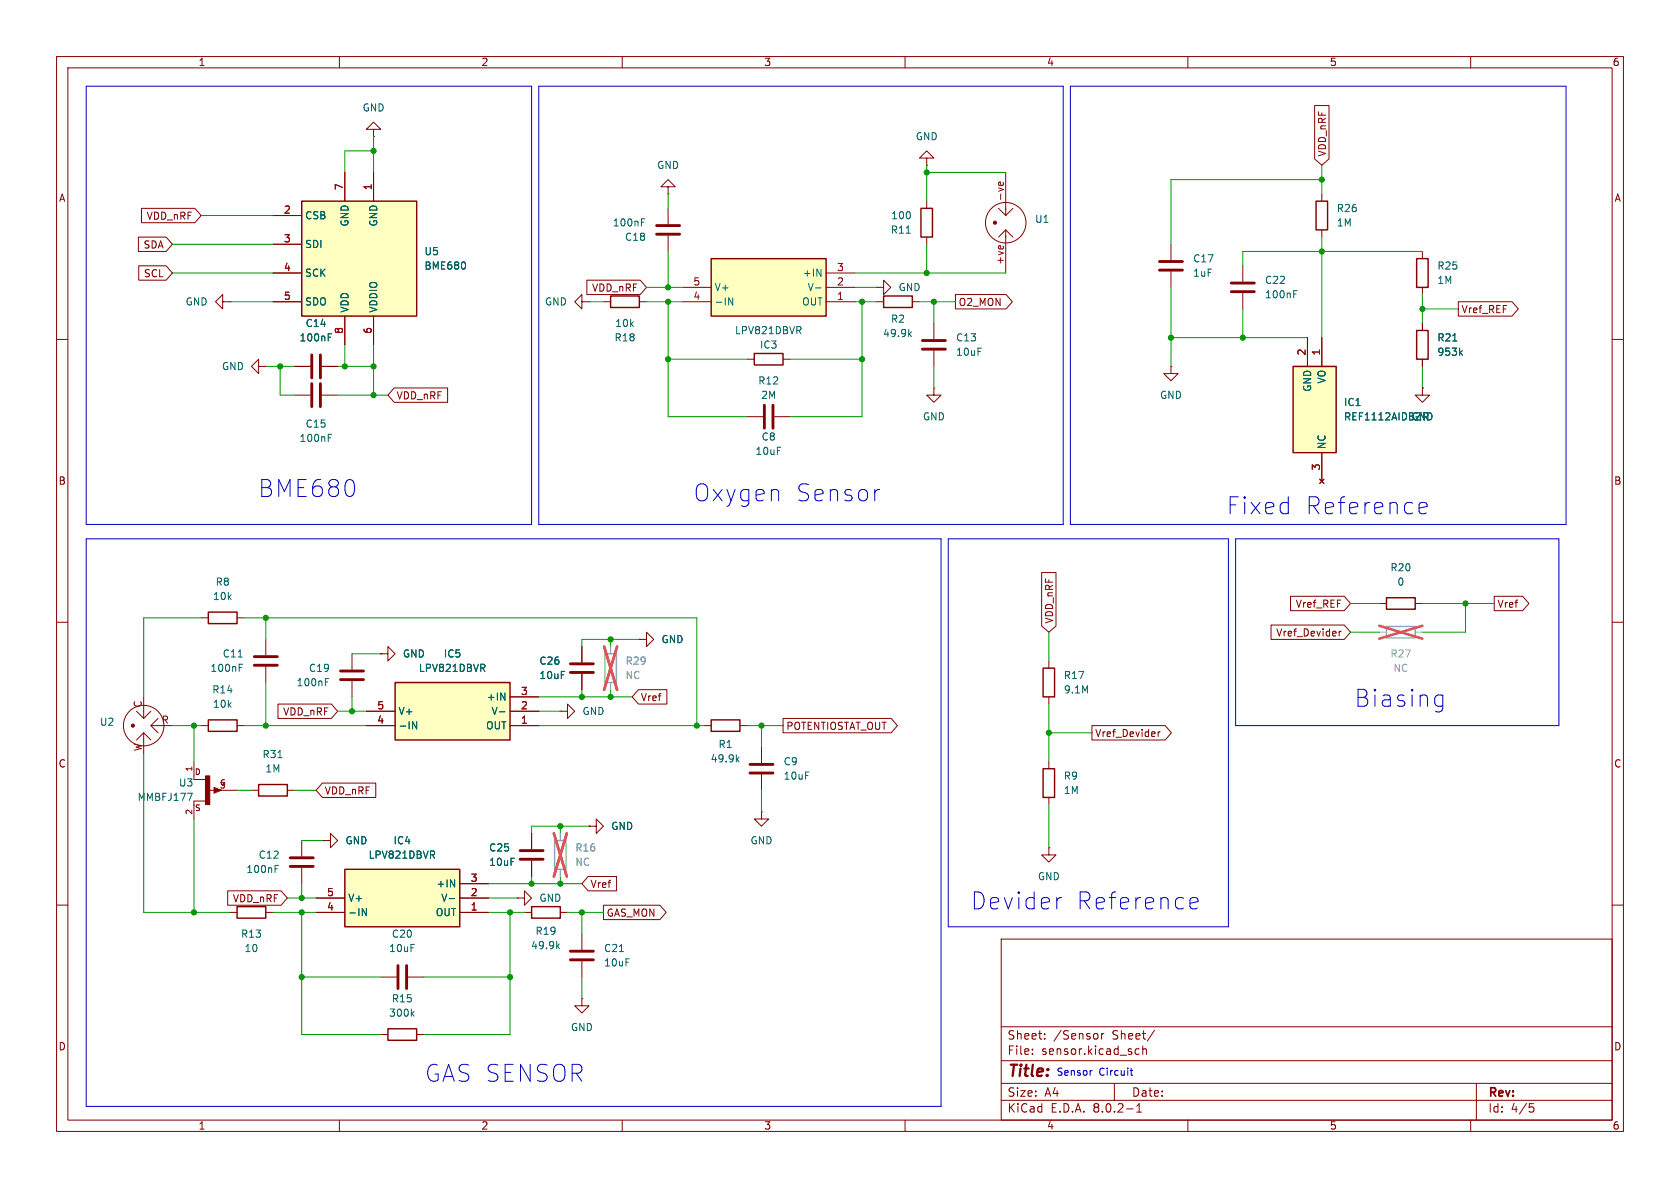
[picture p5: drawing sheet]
<svg xmlns="http://www.w3.org/2000/svg" width="297mm" height="210mm" viewBox="0 0 297 210" stroke-linecap="round" stroke-linejoin="round" font-family="sans-serif">
<g fill="none" stroke="#840000" stroke-width=".18">
<path d="M10 10h277v190h-277zM12 12h273v186h-273zM60 10v2M110 10v2M160 10v2M210 10v2M260 10v2M10 60h2M285 60h2M207 64.8v1.2h1.3l-1.3 1.3-1.3-1.3h1.3M207 64.8h.1M251.5 68.6v1.3h1.2l-1.2 1.2-1.3-1.2h1.3"/>
<path d="M251.5 68.6h.1M10 110h2M285 110h2M10 160h2M285 160h2M177 166h108v32h-108zM60 198v2M110 198v2M160 198v2M177 194.5h108M177 191.5h108M177 187.5h108"/>
<path d="M177 181.5h108M182.5 186.3v.1M182.5 185.5v.1M184.7 183.6v.1M184.7 182.8v.1M194.7 182.7v1M195.2 182.7l-.3 .1-.2 .2M197 191.5v3M199.2 196h1.1M200.8 186.3h.6M200.8 185.5h.6M201 196.6h.8"/>
<path d="M201 195.5l.4-.4v1.5M202 185.5l.2-.1 .4 .1 .1 .9M202 184.9v1.5M204.1 182.1l-1.3 2M210 198v2M260 198v2M261 191.5v6.5M270.4 195.1h.7M270.5 195.7h.4l.3 .3-.2 .5-.5 .1"/>
</g>
<path d="M228.6 64.8h7.6v15.2h-7.6z" fill="#ffffc2"/>
<path d="M107.9 52.3h5.1v2.1h-5.1zM156.2 52.3h5.1v2.1h-5.1zM228.6 64.8h7.6v15.2h-7.6zM245.1 105.7h5.1v2h-5.1z" fill="none" stroke="#840000" stroke-width=".25"/>
<g fill="none" stroke="#840000" stroke-width=".18">
<path d="M118.1 33h1.3l-1.3-1.2-1.3 1.2h1.3v1.3M118.1 34.3h.1M118.1 36.8v2.8M102.9 53.3v-1.2l-1.3 1.2 1.3 1.3v-1.3h1.2M104.1 53.3h.1M106.7 53.3h1.2M113 53.3h1.3M118.1 41.7v2.8M154.9 50.8h1.3v-1.3l1.3 1.3-1.3 1.3v-1.3M154.9 50.8h.1M154.9 53.3h1.3M161.3 53.3h1.3"/>
<path d="M231.1 59.7v5.1M233.7 59.7v5.1M233.3 84.7l.8 .8M233.7 80v5.1M234.1 84.7l-.8 .8M102.9 114.3v2.8M102.9 119.1v2.8M113 113h1.3v-1.2l1.3 1.2-1.3 1.3v-1.3M113 113h.1M243.8 106.7h1.3M250.2 106.7h1.3M99.1 125.7h1.2v-1.2l1.3 1.2-1.3 1.3v-1.3"/>
<path d="M99.1 125.7h.1"/>
</g>
<path d="M106.9 115.6h2.1v5.1h-2.1zM245.1 110.7h5.1v2.1h-5.1z" fill="none" stroke="#a1a1a1" stroke-width=".25"/>
<path d="M107.9 114.3v1.3M243.8 111.8h1.3M250.2 111.8h1.3M107.9 120.7v1.2" fill="none" stroke="#a1a1a1" stroke-width=".18"/>
<path d="M106.8 114.3l2.3 7.6M109.1 114.3l-2.3 7.6M243.8 110.6l7.7 2.3M251.5 110.6l-7.7 2.3" fill="none" stroke="#e65255" stroke-width=".46"/>
<path d="M116.1 39.9h4M116.1 41.4h4M100.8 117.3h4.1M100.8 118.9h4.1" fill="none" stroke="#840000" stroke-width=".51"/>
<path d="M113.4 39.3h.4M113.4 38.7h.6M160.8 59l.3 .5M161.1 58.7l-.4 .4" fill="none" stroke="#006464" stroke-width=".18"/>
<path d="M125.7 45.7h20.3v10.2h-20.3z" fill="#ffffc2"/>
<path d="M162.8 36.8h2v5.1h-2zM125.7 45.7h20.3v10.2h-20.3z" fill="none" stroke="#840000" stroke-width=".25"/>
<path d="M163.8 27.9h1.3l-1.3-1.2-1.2 1.2h1.2v1.3M163.8 29.2h.1M163.8 35.6v1.2M120.6 53.3h5.1M120.6 50.8h5.1M146 53.3h5.1M146 50.8h5.1M146 48.3h5.1M163.8 41.9v1.3M52.1 64.8h2.8M56.9 64.8h2.8" fill="none" stroke="#840000" stroke-width=".18"/>
<path d="M58 59.6h.5M58 59h.6M128.8 52.6l.7 1.3v-1.3M141.2 58.4l.4 .6M141.5 57.9v.4M144.2 50.9h.9M144.4 47.6l.7 1.2v-1.2M160.2 41.2h.7" fill="none" stroke="#006464" stroke-width=".18"/>
<path d="M55.1 62.7v4.1M56.6 62.7v4.1" fill="none" stroke="#840000" stroke-width=".51"/>
<path d="M53.3 35.6h20.4v20.3h-20.4z" fill="#ffffc2"/>
<path d="M53.3 35.6h20.4v20.3h-20.4z" fill="none" stroke="#840000" stroke-width=".25"/>
<g fill="none" stroke="#840000" stroke-width=".18">
<path d="M48.3 38.1h5M61 30.5v5.1M66 30.5v5.1M176.5 36.8l1.3 1.3M177.8 30.5v7.6M179.1 36.8l-1.3 1.3M48.3 43.2h5M48.3 48.3h5M48.3 53.3h5M61 55.9v5.1M66 55.9v5.1M165.1 57.2v2.7"/>
<path d="M177.8 40.6v7.7M177.8 40.6l1.3 1.3M177.8 40.6l-1.3 1.3M165.1 68.6v1.3h1.3l-1.3 1.2-1.3-1.2h1.3M165.1 68.6h.1M165.1 62v2.8M67.3 115.6h1.3v-1.3l1.2 1.3-1.2 1.2v-1.2M67.3 115.6h.1"/>
<circle cx="175.8" cy="39.4" r=".13"/>
<circle cx="175.9" cy="39.4" r=".13"/>
<circle cx="175.9" cy="39.4" r=".28"/>
<circle cx="177.8" cy="39.4" r="3.6"/>
</g>
<path d="M82.2 46.5v.8" fill="none" stroke="#006464" stroke-width=".18"/>
<path d="M163.1 60.2h4M163.1 61.7h4" fill="none" stroke="#840000" stroke-width=".51"/>
<path d="M176.6 32.7l-.1-.3 .3-.2 .2 .6M177.3 32.2v.5M176.6 43.5l.2-.1 .2 .6" fill="none" stroke="#a90000" stroke-width=".18"/>
<path d="M69.8 120.7h20.4v10.1h-20.4z" fill="#ffffc2"/>
<g fill="none" stroke="#840000" stroke-width=".25">
<path d="M232.7 35.6h2v5h-2zM250.4 58.4h2.1v5.1h-2.1zM250.4 45.7h2.1v5.1h-2.1zM133.3 62.5h5.1v2h-5.1zM36.8 108.2h5.1v2h-5.1zM184.4 118.1h2v5.1h-2zM36.8 127.3h5.1v2h-5.1zM45.7 138.7h5.1v2h-5.1zM69.8 120.7h20.4v10.1h-20.4zM125.7 127.3h5.1v2h-5.1zM184.4 135.9h2v5.1h-2zM41.9 160.3h5.1v2h-5.1z"/>
<path d="M94 160.3h5.1v2h-5.1zM68.6 181.9h5.1v2h-5.1z"/>
</g>
<g fill="none" stroke="#840000" stroke-width=".18">
<path d="M66 22.9h1.3l-1.3-1.3-1.2 1.3h1.2v1.2M66 24.1h.1M233.7 34.3v1.3M39.4 53.3v-1.2l-1.3 1.2 1.3 1.3v-1.3h1.2M40.6 53.3h.1M207 43.2v2.8M207 48v2.8M219.7 47v2.8M219.7 51.8v2.8M233.7 40.6v1.3M251.5 44.5v1.2M251.5 50.8v1.3"/>
<path d="M251.5 57.2v1.2M45.7 64.8v-1.3l-1.3 1.3 1.3 1.2v-1.2h1.3M47 64.8h.1M52.1 69.9h2.8M56.9 69.9h2.8M132.1 63.5h1.2M132.1 73.7h2.8M136.9 73.7h2.8M138.4 63.5h1.3M251.5 63.5v1.3M35.6 109.2h1.2M41.9 109.2h1.3"/>
<path d="M47 113v2.8M47 117.9v2.8M62.2 115.6v2.8M185.4 116.8v1.3M24.1 125.7l1.3 1.3M25.4 123.2v3.8M25.4 129.5v1.3M25.4 129.5l1.3 1.3M25.4 129.5l-1.3 1.3M26.7 128.3h3.8M26.7 125.7l-1.3 1.3M27.9 127l-1.2 1.3 1.2 1.2"/>
<path d="M34.3 134.6v3.2h2M35.6 128.3h1.2M36.8 139.7h5.1M37.8 139.2l1.3 .5-1.3 .5zM41.9 128.3h1.3M44.4 139.7h1.3M50.8 139.7h1.3M62.2 120.4v2.8M64.8 128.3h5M64.8 125.7h5M90.2 128.3h5M90.2 125.7h5"/>
<path d="M90.2 123.2h5M124.5 128.3h1.2M130.8 128.3h1.3M134.6 132.1v2.8M134.6 136.9v2.8M185.4 123.2v1.3M185.4 134.6v1.3M36.3 141.6h-2v3.2M53.3 148.6v2.8M53.3 153.4v2.8M91.4 158.8h1.3v-1.3l1.3 1.3-1.3 1.2v-1.2M91.4 158.8h.1"/>
<path d="M94 147.3v2.8M94 152.1v2.8M104.1 146.1h1.3v-1.3l1.3 1.3-1.3 1.2v-1.2M104.1 146.1h.1M185.4 149.9v1.2h1.3l-1.3 1.3-1.3-1.3h1.3M185.4 149.9h.1M185.4 141v1.2M40.6 161.3h1.3M47 161.3h1.3M67.3 172.7h2.8M72.1 172.7h2.8M92.7 161.3h1.3"/>
<path d="M99.1 161.3h1.2M102.9 176.5v1.3h1.2l-1.2 1.3-1.3-1.3h1.3M102.9 176.5h.1M102.9 165.1v2.8M102.9 169.9v2.8M67.3 182.9h1.3M73.7 182.9h1.2"/>
<circle cx="23.4" cy="128.3" r=".13"/>
<circle cx="23.5" cy="128.3" r=".13"/>
<circle cx="23.5" cy="128.3" r=".28"/>
<circle cx="25.4" cy="128.3" r="3.6"/>
</g>
<g fill="none" stroke="#006464" stroke-width=".18">
<path d="M228.7 52h.4M228.7 51.4h.6M58 77.4h.5M58 76.8h.6M256.8 60.3h.8M258.2 62.3l.3 .5M258.5 62l-.5 .4M42.1 116.1h.7M42.3 118h.4M42.3 117.4h.6M57.5 120h.6M85.3 118.1l.4 .6"/>
<path d="M85.7 117.5v.5M49.1 133.9h.8M57.5 120.6h.4M72.9 127.6l.8 1.2v-1.2M88.3 125.8h1M88.5 122.5l.8 1.3v-1.3M130.3 134.2l.4 .5M130.7 133.8l-.5 .5M33.2 140.2h.8l-.5 1.3M48.6 153.6h.5M48.6 153h.6M72.8 179.2l.4 .4"/>
<path d="M73.2 178.8l-.5 .5M98.5 167.2l.4 .5M98.9 166.9l-.5 .4M109.5 168.2h.7"/>
</g>
<g fill="none" stroke="#840000" stroke-width=".51">
<path d="M205 46.2h4M205 47.8h4M217.7 50h4M217.7 51.6h4M55.1 67.8v4.1M56.6 67.8v4.1M135.1 71.6v4.1M136.7 71.6v4.1M45 117.6h4M45 116.1h4M60.2 118.6h4.1M60.2 120.1h4.1"/>
<path d="M132.6 135.1h4.1M132.6 136.7h4.1M51.3 153.2h4.1M51.3 151.6h4.1M91.9 150.4h4.1M91.9 151.9h4.1M70.4 170.7v4.1M71.9 170.7v4.1M100.8 168.1h4.1M100.8 169.7h4.1"/>
</g>
<path d="M36.3 137.2h.8v5h-.8z" fill="#840000" stroke="#840000" stroke-width=".18"/>
<path d="M38.6 139.7l-.6 .3v-.6l.7 .3" fill="none" stroke="#840000" stroke-width=".3"/>
<path d="M98 148.6h2.1v5.1h-2.1z" fill="none" stroke="#a1a1a1" stroke-width=".25"/>
<path d="M99.1 147.3v1.3M99.1 153.7v1.2" fill="none" stroke="#a1a1a1" stroke-width=".18"/>
<path d="M97.9 147.3l2.3 7.6M100.2 147.3l-2.3 7.6" fill="none" stroke="#e65255" stroke-width=".46"/>
<path d="M61 153.7h20.3v10.1h-20.3z" fill="#ffffc2"/>
<path d="M61 153.7h20.3v10.1h-20.3z" fill="none" stroke="#840000" stroke-width=".25"/>
<g fill="none" stroke="#840000" stroke-width=".18">
<path d="M232.4 18.7h2.6v9.4l-1.3 1.1-1.3-1.1zM25 36.8h9.4l1.2 1.3-1.2 1.3h-9.4zM48.3 38.1h5M61 30.5v5.1M66 30.5v5.1M24.5 41.9h4.9l1.1 1.3-1.1 1.3h-4.9zM24.5 47h4.9l1.1 1.3-1.1 1.2h-4.9zM48.3 43.2h5M48.3 48.3h5M48.3 53.3h5M61 55.9v5.1M66 55.9v5.1"/>
<path d="M103.8 49.5h9.4l1.1 1.3-1.1 1.3h-9.4zM168.9 52.1h9l1.1 1.2-1.1 1.3h-9zM231.1 59.7v5.1M233.7 59.7v5.1M251.5 57.2v1.2M257.8 53.3h9.5l1.1 1.3-1.1 1.3h-9.5zM52.1 64.8h2.8M56.9 64.8h2.8M69.7 68.6h9.4v2.5h-9.4l-1.1-1.2zM251.5 68.6h.1M251.5 63.5v1.3M233.3 84.7l.8 .8"/>
<path d="M233.7 80v5.1M234.1 84.7l-.8 .8M67.3 115.6h.1M102.9 114.3v2.8M102.9 119.1v2.8M113 113h.1M184.1 101.2h2.6v9.4l-1.3 1.2-1.3-1.2zM224.7 110.5h12.9l1.2 1.3-1.2 1.2h-12.9zM228.2 105.4h9.4l1.2 1.3-1.2 1.3h-9.4zM236.7 111.6v.8M237.1 111.6l-.4 .2M264.2 105.4h5l1.1 1.3-1.1 1.3h-5z"/>
<path d="M49.1 124.5h9.5l1.1 1.2-1.1 1.3h-9.5zM57 138.4h9.4v2.6h-9.4l-1.1-1.3zM64.8 128.3h5M64.8 125.7h5M90.2 128.3h5M90.2 125.7h5M90.2 123.2h5M112.9 121.9h5v2.6h-5l-1.1-1.3zM138.4 127h19.1l1.2 1.3-1.2 1.2h-19.1zM193 128.3h13l1.1 1.2-1.1 1.3h-13zM204.7 129.4v.8M205.1 129.4l-.4 .2"/>
<path d="M40.3 157.5h9.4l1.1 1.3-1.1 1.2h-9.4zM55.9 158.8h5.1M57.1 148.6h1.3v-1.3l1.3 1.3-1.3 1.3v-1.3M57.1 148.6h.1M81.3 158.8h5.1M81.3 156.2h5.1M94 147.3v2.8M94 152.1v2.8M104 154.9h5v2.6h-5l-1.1-1.3zM104.1 146.1h.1M134.6 143.5v1.3h1.3l-1.3 1.3-1.3-1.3h1.3M134.6 143.5h.1"/>
<path d="M55.9 161.3h5.1M81.3 161.3h5.1M106.7 160h10l1.1 1.3-1.1 1.3h-10z"/>
</g>
<g fill="none" stroke="#006464" stroke-width=".18">
<path d="M58 59.6h.5M58 59h.6M82.2 46.5v.8M256.8 60.3h.8M258.2 62.3l.3 .5M258.5 62l-.5 .4M85.3 118.1l.4 .6M85.7 117.5v.5M72.9 127.6l.8 1.2v-1.2M88.3 125.8h1M88.5 122.5l.8 1.3v-1.3M76.4 151.1l.4 .6"/>
<path d="M76.8 150.6v.4M79.4 158.8h1M79.6 155.5l.8 1.3v-1.3M64 160.6l.8 1.3v-1.3"/>
</g>
<g fill="none" stroke="#0000c2" stroke-width=".18">
<path d="M15.2 15.2h78.8v77.5h-78.8zM95.2 15.2h92.8v77.5h-92.8zM189.2 15.2h87.7v77.5h-87.7zM15.2 95.3h151.2v100.3h-151.2zM155.5 86.5l-.6 .2M167.6 95.3h49.6v68.5h-49.6zM218.4 95.3h57.2v33h-57.2zM251 90.7l.3 .1h.6l.3-.1M251 89l.3-.2h.6l.3 .2 .1 .5-1.4 .3M253.9 124.7l.3 .2h.6l.3-.2M253.9 123l.3-.1h.6l.3 .1M255.1 122.9v2.4a.81 .81 0 0 1-1 .6"/>
<path d="M187.7 158.7l-.6 .1M210.5 158.8l.3-.1h.6l.3 .1 .1 .6-1.4 .3M210.5 160.5l.3 .2h.6l.3-.2M193.1 189.2l-.3 .1M199.8 189.2h.5M200 188.8v1.1l.3 .2"/>
</g>
<g fill="none" stroke="#009600" stroke-width=".18">
<path d="M35.6 38.1h12.7M66 24.1v6.4M66 26.7h-5v3.8M118.1 34.3v2.5M163.8 29.2v6.4M163.8 30.5h14M233.7 29.2v5.1M233.7 31.8h-26.7v11.4M30.5 48.3h17.8M30.5 43.2h17.8M40.6 53.3h7.7M104.1 53.3h2.6"/>
<path d="M114.3 53.3h6.3M114.3 50.8h6.3M118.1 44.5v6.3M118.1 53.3v20.4h14M151.1 53.3h3.8M151.1 50.8h3.8M151.1 48.3h26.7M152.4 53.3v20.4h-12.7M162.6 53.3h6.3M163.8 43.2v5.1M165.1 53.3v3.9M207 59.7h24.1"/>
<path d="M207 50.8v14M219.7 54.6v5.1M233.7 41.9v17.8M251.5 52.1v5.1M251.5 44.5h-31.8v2.5M251.5 54.6h6.3M47 64.8h5.1M49.5 64.8v5.1h2.6M59.7 69.9h8.9M59.7 64.8h6.3M61 61v3.8M66 61v8.9"/>
<path d="M118.1 63.5h14M139.7 63.5h12.7M165.1 64.8v3.8M251.5 64.8v3.8M35.6 109.2h-10.2v14M43.2 109.2h80v19.1M47 109.2v3.8M62.2 115.6h5.1M107.9 113v1.3M113 113h-10.1v1.3M185.4 111.8v5M238.8 111.8h5"/>
<path d="M238.8 106.7h5M251.5 106.7h12.7M259.1 106.7v5.1h-7.6M25.4 133.4v27.9h15.2M30.5 128.3h5.1M34.3 128.3v6.3M41.9 139.7h2.5M43.2 128.3h21.6M47 120.7v7.6M52.1 139.7h3.8M59.7 125.7h5.1M62.2 123.2v2.5"/>
<path d="M95.2 123.2h16.6M95.2 128.3h29.3M95.2 125.7h3.9M102.9 121.9v1.3M107.9 121.9v1.3M132.1 128.3h6.3M134.6 128.3v3.8M134.6 139.7v3.8M185.4 124.5v10.1M185.4 129.5h7.6M34.3 144.8v16.5M50.8 158.8h5.1"/>
<path d="M53.3 156.2v2.6M53.3 148.6h3.8M86.4 156.2h16.5M86.4 158.8h5M94 154.9v1.3M99.1 146.1v1.2M99.1 154.9v1.3M104.1 146.1h-10.1v1.2M185.4 142.2v7.7M48.3 161.3h7.6M53.3 161.3v21.6h14M53.3 172.7h14"/>
<path d="M74.9 172.7h15.3M86.4 161.3h6.3M90.2 161.3v21.6h-15.3M100.3 161.3h6.4M102.9 161.3v3.8M102.9 172.7v3.8"/>
</g>
<path d="M107.9 114.3v1.3M107.9 120.7v1.2M99.1 147.3v1.3M99.1 153.7v1.2" fill="none" stroke="#a1a1a1" stroke-width=".18"/>
<path d="M106.8 114.3l2.3 7.6M109.1 114.3l-2.3 7.6M97.9 147.3l2.3 7.6M100.2 147.3l-2.3 7.6" fill="none" stroke="#e65255" stroke-width=".46"/>
<g fill="#009600" stroke="#009600" stroke-width=".18">
<circle cx="66" cy="69.9" r=".46"/>
<circle cx="118.1" cy="63.5" r=".46"/>
<circle cx="99.1" cy="146.1" r=".46"/>
<circle cx="61" cy="64.8" r=".46"/>
<circle cx="34.3" cy="128.3" r=".46"/>
<circle cx="47" cy="109.2" r=".46"/>
<circle cx="53.3" cy="158.8" r=".46"/>
<circle cx="34.3" cy="161.3" r=".46"/>
<circle cx="62.2" cy="125.7" r=".46"/>
<circle cx="47" cy="128.3" r=".46"/>
<circle cx="90.2" cy="172.7" r=".46"/>
<circle cx="90.2" cy="161.3" r=".46"/>
<circle cx="99.1" cy="156.2" r=".46"/>
<circle cx="94" cy="156.2" r=".46"/>
<circle cx="53.3" cy="172.7" r=".46"/>
<circle cx="53.3" cy="161.3" r=".46"/>
<circle cx="66" cy="64.8" r=".46"/>
<circle cx="66" cy="26.7" r=".46"/>
<circle cx="49.5" cy="64.8" r=".46"/>
<circle cx="118.1" cy="50.8" r=".46"/>
<circle cx="118.1" cy="53.3" r=".46"/>
<circle cx="152.4" cy="53.3" r=".46"/>
<circle cx="163.8" cy="48.3" r=".46"/>
<circle cx="163.8" cy="30.5" r=".46"/>
<circle cx="102.9" cy="161.3" r=".46"/>
<circle cx="134.6" cy="128.3" r=".46"/>
<circle cx="123.2" cy="128.3" r=".46"/>
<circle cx="185.4" cy="129.5" r=".46"/>
<circle cx="107.9" cy="123.2" r=".46"/>
<circle cx="107.9" cy="113" r=".46"/>
<circle cx="102.9" cy="123.2" r=".46"/>
<circle cx="251.5" cy="54.6" r=".46"/>
<circle cx="233.7" cy="44.5" r=".46"/>
<circle cx="233.7" cy="31.8" r=".46"/>
<circle cx="165.1" cy="53.3" r=".46"/>
<circle cx="207" cy="59.7" r=".46"/>
<circle cx="152.4" cy="63.5" r=".46"/>
<circle cx="259.1" cy="106.7" r=".46"/>
<circle cx="219.7" cy="59.7" r=".46"/>
</g>
<g font-size="4.2" fill="#0000c2">
<text x="45.5" y="88.1">BME680</text>
<text x="122.4" y="88.9">Oxygen</text>
<text x="140.4" y="88.9">Sensor</text>
<text x="216.7" y="91.2">Fixed</text>
<text x="230.5" y="91.2">Reference</text>
<text x="239.3" y="125.2">Biasing</text>
<text x="171.4" y="161">Devider</text>
<text x="190" y="161">Reference</text>
<text x="74.9" y="191.5">GAS SENSOR</text>
</g>
<text font-size="2.8" fill="#840000" x="178" y="190.9">Title:</text>
<g font-size="2.1" fill="#840000">
<text x="178" y="184">Sheet:</text>
<text x="186.2" y="184">/Sensor</text>
<text x="196.7" y="184">Sheet/</text>
<text x="178" y="186.7">File:</text>
<text x="184.1" y="186.7">sensor.kicad_sch</text>
<text x="178" y="196.9">KiCad</text>
<text x="178" y="194.1">Size:</text>
<text x="184.7" y="194.1">A4</text>
<text x="185.7" y="196.9">E.D.A.</text>
<text x="193.3" y="196.9">8.0.2-1</text>
<text x="200" y="194.1">Date:</text>
<text x="263" y="194.3">Rev:</text>
<text x="263" y="196.9">Id:</text>
<text x="267.1" y="196.9">4/5</text>
</g>
<g font-size="1.8" fill="#840000">
<text x="35" y="11.9">1</text>
<text x="85" y="11.9">2</text>
<text x="135" y="11.9">3</text>
<text x="185" y="11.9">4</text>
<text x="235" y="11.9">5</text>
<text x="285" y="11.9">6</text>
<text x="234.6" y="27.8" transform="rotate(-90 234.6 27.8)">VDD_nRF</text>
<text x="10.3" y="35.9">A</text>
<text x="285.3" y="35.9">A</text>
<text x="25.8" y="39.1">VDD_nRF</text>
<text x="25.3" y="44.1">SDA</text>
<text x="25.3" y="49.2">SCL</text>
<text x="104.6" y="51.8">VDD_nRF</text>
<text x="169.4" y="54.3">O2_MON</text>
<text x="258.3" y="55.6">Vref_REF</text>
<text x="70" y="70.8">VDD_nRF</text>
<text x="10.3" y="85.9">B</text>
<text x="285.3" y="85.9">B</text>
<text x="229" y="107.6">Vref_REF</text>
<text x="264.6" y="107.6">Vref</text>
<text x="186.4" y="110.3" transform="rotate(-90 186.4 110.3)">VDD_nRF</text>
<text x="225.5" y="112.7">Vref_Devider</text>
<text x="113.2" y="124.1">Vref</text>
<text x="50" y="126.7">VDD_nRF</text>
<text x="138.9" y="129.2">POTENTIOSTAT_OUT</text>
<text x="193.5" y="130.5">Vref_Devider</text>
<text x="10.3" y="135.9">C</text>
<text x="285.3" y="135.9">C</text>
<text x="57.3" y="140.7">VDD_nRF</text>
<text x="41.1" y="159.7">VDD_nRF</text>
<text x="104.3" y="157.2">Vref</text>
<text x="107.2" y="162.2">GAS_MON</text>
<text x="10.3" y="185.9">D</text>
<text x="285.3" y="185.9">D</text>
<text x="35" y="199.9">1</text>
<text x="85" y="199.9">2</text>
<text x="135" y="199.9">3</text>
<text x="185" y="199.9">4</text>
<text x="235" y="199.9">5</text>
<text x="285" y="199.9">6</text>
</g>
<g font-size="1.8" fill="#006464">
<text x="64" y="19.9">GND</text>
<text x="161.8" y="25">GND</text>
<text x="116.1" y="30.1">GND</text>
<text x="53.8" y="39">CSB</text>
<text x="61.8" y="40.1" transform="rotate(-90 61.8 40.1)">GND</text>
<text x="66.9" y="40.1" transform="rotate(-90 66.9 40.1)">GND</text>
<text x="108.2" y="40.2">100nF</text>
<text x="157.4" y="41.5">R11</text>
<text x="157.4" y="39">100</text>
<text x="182.9" y="39.6">U1</text>
<text x="236.2" y="40.2">1M</text>
<text x="236.2" y="37.7">R26</text>
<text x="53.8" y="44">SDI</text>
<text x="74.9" y="47.9">BME680</text>
<text x="74.9" y="45.3">U5</text>
<text x="110.4" y="42.8">C18</text>
<text x="210.8" y="46.6">C17</text>
<text x="254" y="47.9">R25</text>
<text x="53.8" y="49.1">SCK</text>
<text x="126.2" y="51.7">V+</text>
<text x="141.8" y="49.1">+IN</text>
<text x="142.7" y="51.7">V-</text>
<text x="158.8" y="51.7">GND</text>
<text x="210.8" y="49.1">1uF</text>
<text x="223.5" y="52.9">100nF</text>
<text x="223.5" y="50.4">C22</text>
<text x="254" y="50.4">1M</text>
<text x="32.7" y="54.2">GND</text>
<text x="53.8" y="54.2">SDO</text>
<text x="53.9" y="58">C14</text>
<text x="61.8" y="55.4" transform="rotate(-90 61.8 55.4)">VDD</text>
<text x="66.9" y="55.4" transform="rotate(-90 66.9 55.4)">VDDIO</text>
<text x="96.2" y="54.2">GND</text>
<text x="108.7" y="58">10k</text>
<text x="126.2" y="54.2">-IN</text>
<text x="129.8" y="59.3">LPV821DBVR</text>
<text x="141.7" y="54.2">OUT</text>
<text x="156" y="59.8">49.9k</text>
<text x="157.4" y="57.3">R2</text>
<text x="39.1" y="65.6">GND</text>
<text x="52.8" y="60.6">100nF</text>
<text x="108.5" y="60.6">R18</text>
<text x="134.2" y="61.8">IC3</text>
<text x="168.9" y="60.6">C13</text>
<text x="168.9" y="63.1">10uF</text>
<text x="254" y="60.6">R21</text>
<text x="254" y="63.1">953k</text>
<text x="133.9" y="68.2">R12</text>
<text x="134.5" y="70.7">2M</text>
<text x="205" y="70.7">GND</text>
<text x="232" y="69.4" transform="rotate(-90 232 69.4)">GND</text>
<text x="234.5" y="67.9" transform="rotate(-90 234.5 67.9)">VO</text>
<text x="237.5" y="72">IC1</text>
<text x="53.9" y="75.8">C15</text>
<text x="163.1" y="74.5">GND</text>
<text x="237.5" y="74.5">REF1112AIDBZR</text>
<text x="249.4" y="74.5">GND</text>
<text x="52.8" y="78.3">100nF</text>
<text x="133.5" y="80.6">10uF</text>
<text x="134.5" y="78.1">C8</text>
<text x="234.5" y="79.5" transform="rotate(-90 234.5 79.5)">NC</text>
<text x="245.7" y="101.2">R20</text>
<text x="37.5" y="106.3">10k</text>
<text x="38" y="103.7">R8</text>
<text x="246.9" y="103.7">0</text>
<text x="116.8" y="113.9">GND</text>
<text x="37.1" y="119">100nF</text>
<text x="39.3" y="116.4">C11</text>
<text x="54.5" y="119">C19</text>
<text x="71.1" y="116.4">GND</text>
<text x="74" y="119">LPV821DBVR</text>
<text x="78.4" y="116.4">IC5</text>
<text x="95.3" y="117.7">C26</text>
<text x="37.4" y="122.8">R14</text>
<text x="37.5" y="125.3">10k</text>
<text x="52.3" y="121.5">100nF</text>
<text x="86" y="124.1">+IN</text>
<text x="95.3" y="120.2">10uF</text>
<text x="188" y="120.2">R17</text>
<text x="188" y="122.8">9.1M</text>
<text x="17.6" y="128.5">U2</text>
<text x="70.4" y="129.1">-IN</text>
<text x="70.4" y="126.6">V+</text>
<text x="85.8" y="129.1">OUT</text>
<text x="86.8" y="126.6">V-</text>
<text x="102.9" y="126.6">GND</text>
<text x="46.3" y="134.2">R31</text>
<text x="46.8" y="136.8">1M</text>
<text x="125.5" y="135">49.9k</text>
<text x="126.9" y="132.4">R1</text>
<text x="138.4" y="135.5">C9</text>
<text x="24.2" y="141.8">MMBFJ177</text>
<text x="31.5" y="139.2">U3</text>
<text x="138.4" y="138">10uF</text>
<text x="188" y="138">R9</text>
<text x="188" y="140.6">1M</text>
<text x="61" y="149.5">GND</text>
<text x="69.5" y="149.5">IC4</text>
<text x="108" y="146.9">GND</text>
<text x="132.6" y="149.5">GND</text>
<text x="43.5" y="154.5">100nF</text>
<text x="45.6" y="152">C12</text>
<text x="65.1" y="152">LPV821DBVR</text>
<text x="86.4" y="150.7">C25</text>
<text x="86.4" y="153.3">10uF</text>
<text x="183.4" y="155.8">GND</text>
<text x="61.5" y="159.6">V+</text>
<text x="77.1" y="157.1">+IN</text>
<text x="77.9" y="159.6">V-</text>
<text x="95.3" y="159.6">GND</text>
<text x="42.5" y="166">R13</text>
<text x="61.5" y="162.2">-IN</text>
<text x="69.2" y="166">C20</text>
<text x="76.9" y="162.2">OUT</text>
<text x="93.8" y="168">49.9k</text>
<text x="94.6" y="165.5">R19</text>
<text x="43.1" y="168.5">10</text>
<text x="68.7" y="168.5">10uF</text>
<text x="106.7" y="168.5">C21</text>
<text x="106.7" y="171">10uF</text>
<text x="68.7" y="179.9">300k</text>
<text x="69.2" y="177.4">R15</text>
<text x="100.8" y="182.5">GND</text>
</g>
<g font-size="1.8" fill="#a90000">
<text x="60.7" y="33.7" transform="rotate(-90 60.7 33.7)">7</text>
<text x="65.8" y="33.7" transform="rotate(-90 65.8 33.7)">1</text>
<text x="177.5" y="35.7" transform="rotate(-90 177.5 35.7)">-ve</text>
<text x="50.1" y="37.8">2</text>
<text x="50.1" y="42.9">3</text>
<text x="177.5" y="46.9" transform="rotate(-90 177.5 46.9)">+ve</text>
<text x="50.1" y="48">4</text>
<text x="50.1" y="53.1">5</text>
<text x="122.5" y="53.1">4</text>
<text x="122.5" y="50.5">5</text>
<text x="147.9" y="53.1">1</text>
<text x="147.9" y="50.5">2</text>
<text x="147.9" y="48">3</text>
<text x="60.7" y="59.1" transform="rotate(-90 60.7 59.1)">8</text>
<text x="65.8" y="59.1" transform="rotate(-90 65.8 59.1)">6</text>
<text x="230.9" y="62.9" transform="rotate(-90 230.9 62.9)">2</text>
<text x="233.4" y="62.9" transform="rotate(-90 233.4 62.9)">1</text>
<text x="233.4" y="83.3" transform="rotate(-90 233.4 83.3)">3</text>
<text x="25.1" y="125.2" transform="rotate(-90 25.1 125.2)">C</text>
<text x="66.6" y="125.5">5</text>
<text x="92" y="125.5">2</text>
<text x="92" y="122.9">3</text>
<text x="28.5" y="128">R</text>
<text x="66.6" y="128">4</text>
<text x="92" y="128">1</text>
<text x="25.1" y="132.9" transform="rotate(-90 25.1 132.9)">W</text>
<text x="83.1" y="156">3</text>
<text x="57.7" y="161">4</text>
<text x="57.7" y="158.5">5</text>
<text x="83.1" y="161">1</text>
<text x="83.1" y="158.5">2</text>
</g>
<g font-size="1.8" fill="#989898">
<text x="110.5" y="117.7">R29</text>
<text x="245.7" y="116.4">R27</text>
<text x="246.2" y="119">NC</text>
<text x="110.5" y="120.2">NC</text>
<text x="101.6" y="153.3">NC</text>
<text x="101.6" y="150.7">R16</text>
</g>
<g font-size="1.8" fill="#0000c2">
<text x="186.7" y="190.2">Sensor</text>
<text x="194.3" y="190.2">Circuit</text>
</g>
<g font-size="1.4" fill="#a90000">
<text x="34" y="136.5" transform="rotate(-90 34 136.5)">1</text>
<text x="38.8" y="139.4">3</text>
<text x="34" y="144.1" transform="rotate(-90 34 144.1)">2</text>
</g>
<g font-size="1.4" fill="#840000">
<text x="34.3" y="137.2">D</text>
<text x="34.4" y="143.6">S</text>
<text x="38.8" y="139.1">G</text>
</g>
</svg>
